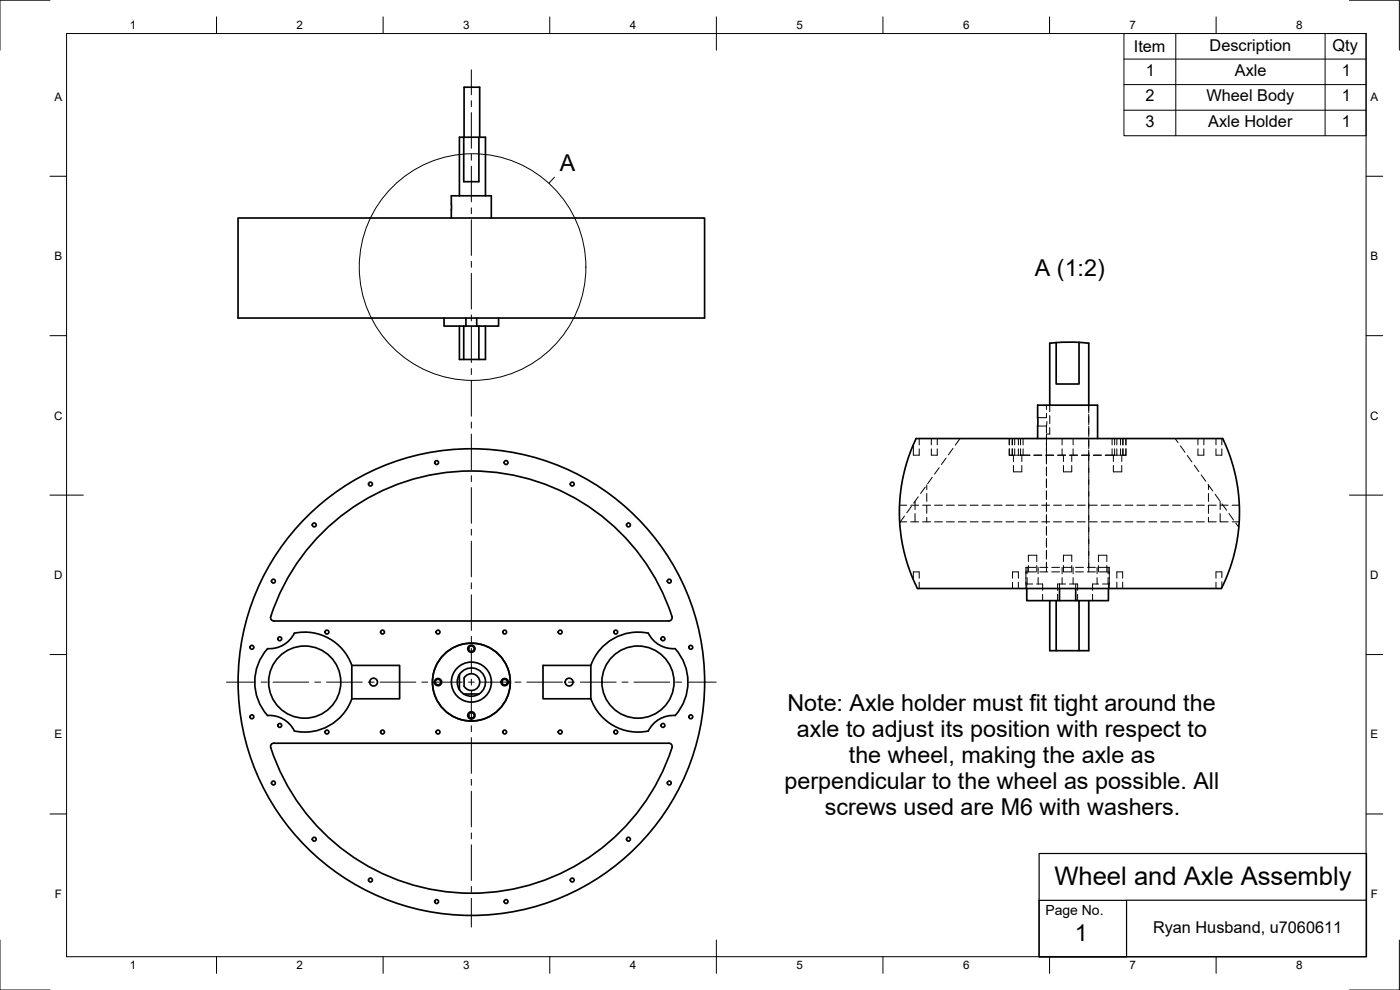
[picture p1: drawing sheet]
<svg xmlns="http://www.w3.org/2000/svg" width="420mm" height="297mm" viewBox="0 0 420 297" stroke-linecap="round" stroke-linejoin="round" font-family="sans-serif">
<!-- layer: Visible -->
<g fill="none" stroke="#000" stroke-width=".51">
<path d="M139.2 41.2v13.3h4.5v-13.3M139.2 41.2h6.5v17.5M139.2 41.2h-1.3v17.5M139.3 41.2v-15h4.7v15M71.4 65.4h140.1v30h-140.1zM135.4 65.4v-6.7h12v6.7M133.3 95.4v2.4h6.5v-2.4M137.9 97.8v10.1h7.8v-10.1M139.2 97.8v10.1M139.8 97.8h3.3M143.1 95.4v2.4h6.5v-2.4M143.7 97.8v10.1"/>
<path d="M317 102.8l-2 .2v18.6M323.8 102.7l2.9 .3v18.6M323.8 102.7v12.5h-6.8v-12.4M323.8 102.7l-6.8 .1M275 131.6h91.9l2.3 5.4 1.7 6 .9 5.8 .2 4.2-.2 5.4-.9 5.8-1.6 6-2.1 5.1-.7 1.3h-91.1l-2.8-6.4-1.3-4.6-.9-4.7-.5-6.4 .3-5.7 .8-5.8 1.7-6zM311.4 131.6v-10h18v10M308.1 176.6v3.6h9.9v-3.6M322.8 176.6v3.6h9.9v-3.6M82.2 186.3h118.5l.6-.2 .4-.8a63.3 63.3 0 0 0-60.2-44 63.3 63.3 0 0 0-60.3 44l.4 .8 .6 .2M105.6 199.7h14.3v10h-14.3M105.6 199.7v10M105.6 199.7a15 15 0 0 0-17.2-9.7 8.4 8.4 0 0 1-8.1 4.6 15 15 0 0 0 0 20.1 8.3 8.3 0 0 1 8.1 4.6 15 15 0 0 0 17.2-9.6"/>
<path d="M177.3 199.7h-14.3v10h14.3M177.3 199.7v10M177.3 199.7a15 15 0 0 1 17.3-9.7 8.4 8.4 0 0 0 8 4.6 15 15 0 0 1 0 20.1 8.3 8.3 0 0 0-8 4.6 15 15 0 0 1-17.3-9.6M315 180.2v15h11.7v-15M317 180.2v15M318 180.2h4.8M323.8 180.2v15M137.9 202.4v4.5M137.9 202.4a4.2 4.2 0 0 1 6.6-.7 4.2 4.2 0 0 1-.7 6.5M137.9 206.9l1.3 1.3M137.9 202.4l-.6 1.2-.1 1.4 .7 1.9M139.2 208.2h4.5"/>
<path d="M139.2 208.2l1.3 .6 1.3 .1 2-.7M139.3 203.4v2.5M139.3 203.4a2.51 2.51 0 0 1 3.8-.7 2.51 2.51 0 0 1 0 3.9 2.51 2.51 0 0 1-3.8-.7M82.2 223h118.5l.8 .4 .2 .9M82.2 223l-.8 .4-.2 .9M201.7 224.3a63.3 63.3 0 0 1-60.2 43.7 63.3 63.3 0 0 1-60.2-43.7"/>
<circle cx="131" cy="138.8" r=".58"/>
<circle cx="151.9" cy="138.8" r=".58"/>
<circle cx="94.3" cy="157.5" r=".58"/>
<circle cx="111.2" cy="145.2" r=".58"/>
<circle cx="171.7" cy="145.2" r=".58"/>
<circle cx="188.6" cy="157.5" r=".58"/>
<circle cx="82.1" cy="174.4" r=".58"/>
<circle cx="200.9" cy="174.4" r=".58"/>
<circle cx="75.6" cy="194.2" r=".58"/>
<circle cx="84" cy="191.7" r=".58"/>
<circle cx="98.1" cy="189.6" r=".58"/>
<circle cx="114.8" cy="189.6" r=".58"/>
<circle cx="131.5" cy="189.6" r=".58"/>
<circle cx="141.5" cy="194.6" r=".84"/>
<circle cx="141.5" cy="194.6" r="1.09"/>
<circle cx="151.5" cy="189.6" r=".58"/>
<circle cx="168.1" cy="189.6" r=".58"/>
<circle cx="184.8" cy="189.6" r=".58"/>
<circle cx="199" cy="191.7" r=".58"/>
<circle cx="207.3" cy="194.2" r=".58"/>
<circle cx="75.6" cy="215.1" r=".58"/>
<circle cx="84" cy="217.7" r=".58"/>
<circle cx="91.5" cy="204.7" r="10.8"/>
<circle cx="98.1" cy="219.6" r=".58"/>
<circle cx="112.1" cy="204.7" r="1.17"/>
<circle cx="114.8" cy="219.6" r=".58"/>
<circle cx="131.5" cy="219.6" r=".58"/>
<circle cx="131.5" cy="204.7" r=".84"/>
<circle cx="131.5" cy="204.7" r="1.09"/>
<circle cx="141.5" cy="204.7" r="70"/>
<circle cx="141.5" cy="204.7" r="11.7"/>
<circle cx="141.5" cy="204.7" r="6"/>
<circle cx="141.5" cy="214.6" r=".84"/>
<circle cx="141.5" cy="214.6" r="1.09"/>
<circle cx="151.5" cy="219.6" r=".58"/>
<circle cx="151.5" cy="204.7" r=".84"/>
<circle cx="151.5" cy="204.7" r="1.09"/>
<circle cx="168.1" cy="219.6" r=".58"/>
<circle cx="170.8" cy="204.7" r="1.17"/>
<circle cx="184.8" cy="219.6" r=".58"/>
<circle cx="191.5" cy="204.7" r="10.8"/>
<circle cx="199" cy="217.7" r=".58"/>
<circle cx="207.3" cy="215.1" r=".58"/>
<circle cx="82.1" cy="234.9" r=".58"/>
<circle cx="200.9" cy="234.9" r=".58"/>
<circle cx="94.3" cy="251.8" r=".58"/>
<circle cx="188.6" cy="251.8" r=".58"/>
<circle cx="111.2" cy="264.1" r=".58"/>
<circle cx="131" cy="270.5" r=".58"/>
<circle cx="151.9" cy="270.5" r=".58"/>
<circle cx="171.7" cy="264.1" r=".58"/>
</g>
<!-- layer: Hidden -->
<g fill="none" stroke="#000" stroke-width=".3">
<path d="M274.1 133.4v3.2h1.8v-1.9M275.9 131.6v1.9M279.5 134.7v1.9h1.8v-1.9M279.5 131.6v1.9M281.3 131.6v1.9M283.9 137.4l-1.4 2M286 134.5l-1.4 2M288.1 131.6l-1.4 1.9M302.9 134.7v1.9h1M302.9 131.6v1.9M303.7 131.6v1.9M303.7 134.7v1.9"/>
<path d="M303.9 136.6h1.7M303.9 131.6v1.9M303.9 134.7v1.9M304.1 139.7v1.9h2.6v-1.9M304.1 136.6v1.9M304.5 131.6v1.9M304.5 134.7v1.9M305.6 136.6h.7M305.6 131.6v1.9M305.6 134.7v1.9M306.3 136.6h2.8M306.3 131.6v1.9"/>
<path d="M306.3 134.7v1.9M306.7 136.6v1.9M307 131.6v1.9M307 134.7v1.9M310.3 136.6h2.4M311.4 127.8h2.6M313.9 136.6h2.3M314 124v1.3h-2.6M314 121.6v1.3M314 127.8v2M314.2 126.5l-.2 1.3M315 128.3v1.9h-1v9"/>
<path d="M315 121.6v1.9M315 124.7v2.4M317.4 136.6h2.4M318.7 131.6v1.9M318.7 134.7v1.9M319.2 139.7v1.9h2.4v-1.9M319.2 136.6v1.9M321 136.6h2.4M321.6 136.6v1.9M322.1 131.6v1.9M322.1 134.7v1.9M324.6 136.6h2.3"/>
<path d="M326.7 121.6v2.3M326.7 124.3v3.2M326.7 127.9v3.1M326.7 131.5v3.1M326.7 135v4.2M326.7 139.3v3.5M328.1 136.6h2.4M331.7 136.6h2.8M333.8 131.6v1.9M333.8 134.7v1.9M334.1 139.7v1.9h2.6v-1.9M334.1 136.6v1.9"/>
<path d="M334.5 136.6h.7M334.5 131.6v1.9M334.5 134.7v1.9M335.2 136.6h2.7M335.2 131.6v1.9M335.2 134.7v1.9M336.3 131.6v1.9M336.3 134.7v1.9M336.7 136.6v1.9M336.9 134.7v1.9h1M336.9 131.6v1.9M337.1 131.6v1.9"/>
<path d="M337.1 134.7v1.9M337.9 131.6v1.9M337.9 134.7v1.9M352.7 131.6l.8 1.2M354.2 133.8l1.4 1.9M356.3 136.7l1.4 1.9M358.4 139.6l1.4 1.9M359.5 134.7v1.9h1.8v-1.9M359.5 131.6v1.9M361.3 131.6v1.9M364.9 134.7v1.9h1.8v-1.9M364.9 131.6v1.9"/>
<path d="M366.7 131.6v1.9M270 151.6h2.1M270 156.6h2.1M271.4 154.8l-1.4 2M273.3 156.6h2.4M273.3 151.6h2.4M273.5 151.9l-1.4 2M274.6 150.4v2.5M274.6 154.1v2.5M275.6 149l-1.4 2M276.9 156.6h2.4M276.9 151.6h2.4"/>
<path d="M277.7 146.1l-1.4 2M278.1 145.5v1.4M278.1 148.1v2.3M278.1 151.6v2.4M278.1 155.2v1.4M279.8 143.2l-1.4 2M280.5 156.6h2.4M280.5 151.6h2.4M281.9 140.3l-1.4 2M284 156.6h2.4M284 151.6h2.4M287.6 156.6h2.4"/>
<path d="M287.6 151.6h2.4M291.2 156.6h2.4M291.2 151.6h2.4M294.7 156.6h2.4M294.7 151.6h2.4M298.3 156.6h2.4M298.3 151.6h2.4M301.9 156.6h2.4M301.9 151.6h2.4M305.5 156.6h2.3M305.5 151.6h2.3M309 156.6h2.4"/>
<path d="M309 151.6h2.4M312.6 156.6h2.4M312.6 151.6h2.4M314 140.1v2.7M314 143.7v2.6M314 147.2v2.7M314 150.8v2.7M314 154.4v2.7M314 158v2.6M316.2 156.6h2.4M316.2 151.6h2.4M319.8 156.6h2.3"/>
<path d="M319.8 151.6h2.3M323.3 156.6h2.4M323.3 151.6h2.4M326.7 142.9v3.4M326.7 146.5v3.4M326.7 150.1v3.4M326.7 153.6v3.5M326.7 157.2v3.4M326.9 156.6h2.4M326.9 151.6h2.4M330.5 156.6h2.4M330.5 151.6h2.4"/>
<path d="M334.1 156.6h2.3M334.1 151.6h2.3M337.6 156.6h2.4M337.6 151.6h2.4M341.2 156.6h2.4M341.2 151.6h2.4M344.8 156.6h2.4M344.8 151.6h2.4M348.3 156.6h2.4M348.3 151.6h2.4M351.9 156.6h2.4M351.9 151.6h2.4"/>
<path d="M355.5 156.6h2.4M355.5 151.6h2.4M359.1 156.6h2.3M359.1 151.6h2.3M360.5 142.5l1.4 1.9M362.6 145.4l1.4 1.9M362.6 156.6h2.4M362.6 151.6h2.4M362.7 145.5v1.4M362.7 148.1v2.3M362.7 151.6v2.4M362.7 155.2v1.4"/>
<path d="M364.7 148.3l1.3 1.9M366.2 154.1v2.5h2.4M366.2 150.4v2.5M366.2 151.6h2.4M366.7 151.2l1.4 1.9M368.8 154.1l1.4 1.9M369.8 156.6h2.1M369.8 151.6h2.1M370.9 157l.9 1.2M275.9 173.5v-1.9h-1.8v2.3M275.9 174.7v1.9M303.9 173.5v-1.9h1.7v1.9"/>
<path d="M303.9 174.7v1.9M305.6 174.7v1.9M307.9 175.2h2M307.9 171.6h3M308.1 175.2v1.4M308.3 170.2v1.9M308.3 173.3v1.9M308.6 168.5v-1.9h2.5v1.9M308.6 169.7v1.9M310.9 170.2h-3v6.4M311.1 175.2h1.8v1.9M311.1 169.7v1.9"/>
<path d="M311.6 170.2v1.9M311.6 173.3v1.9M312.1 170.2h2.4M312.1 171.6h2.4M312.9 178.3v1.9M314 161.5v2.7M314 165.1v2.7M314 168.7v2.9M315.6 170.2h2.4M315.6 171.6h2.4M317.4 178.3v1.9M318 175.2h1.8"/>
<path d="M318 175.2h-.6v1.9M318 175.2v1.4M318.7 170.2v1.9M318.7 173.3v1.9M319.2 168.5v-1.9h2.4v1.9M319.2 169.7v1.9M319.2 170.2h2.4M319.2 171.6h2.4M321 175.2h2.4v1.9M321.6 169.7v1.9M322.1 170.2v1.9M322.1 173.3v1.9"/>
<path d="M322.8 170.2h2.4M322.8 171.6h2.4M322.8 175.2v1.4M323.4 178.3v1.9M326.3 170.2h2.4M326.3 171.6h2.4M326.7 160.8v3.4M326.7 164.3v3.5M326.7 167.9v3.7M327.9 178.3v1.9M329.2 170.2v1.9M329.2 173.3v1.9"/>
<path d="M329.6 168.5v-1.9h2.6v1.9M329.6 169.7v1.9M329.7 175.2h-1.8v1.9M329.9 170.2h3v6.4M329.9 171.6h3M330.9 175.2h1.8M332.2 169.7v1.9M332.5 170.2v1.9M332.5 173.3v1.9M332.7 175.2h.2M332.7 175.2v1.4M335.2 173.5v-1.9h1.7v1.9"/>
<path d="M335.2 174.7v1.9M336.9 174.7v1.9M364.9 174.7v1.9M366.7 173.3v-1.7h-1.8v1.9M366.7 174.5v1.8"/>
</g>
<!-- layer: Border -->
<g fill="none" stroke="#000" stroke-width=".3">
<path d="M15 .1h-15v15M20 10.1h390v276.9h-390zM65 5.1v5M115 5.1v5M165 5.1v5M215 5.1v10M265 5.1v5M315 5.1v5M365 5.1v5M405 .1h15v15M15 52.9h5M410 52.9h5"/>
<path d="M15 100.7h5M410 100.7h5M15 148.6h10M405 148.6h10M15 196.4h5M410 196.4h5M15 244.2h5M410 244.2h5M0 282.1v14.9h15M65 287v5M115 287v5M165 287v5"/>
<path d="M215 282.1v9.9M265 287v5M315 287v5M365 287v5M420 282.1v14.9h-15"/>
</g>
<!-- layer: TitleBlock -->
<path d="M311.8 256.1h98.3v31h-98.3zM311.8 270.1h26.3v17h-26.3zM338.1 270.1h72" fill="none" stroke="#000" stroke-width=".36"/>
<!-- layer: BOM -->
<path d="M337.3 10.1h72.7v30.6h-72.7zM337.3 17.7h72.7M352.9 10.1v30.6M397.7 10.1v30.6M337.3 25.4h72.7M337.3 33.1h72.7" fill="none" stroke="#000" stroke-width=".3"/>
<!-- layer: Annotations -->
<g fill="none" stroke="#000" stroke-width=".3">
<path d="M166.4 53.2l-1.7 1.8"/>
<circle cx="141.8" cy="80.1" r="34"/>
</g>
<!-- layer: Center Lines -->
<g fill="none" stroke="#000" stroke-width=".3">
<path d="M141.5 21v7.4M141.5 30.2v1.8M141.5 33.8v10.7M141.5 46.3v1.8M141.5 49.9v10.7M141.5 62.4v1.7M141.5 65.9v10.8M141.5 78.4v1.8M141.5 82v10.7M141.5 94.5v1.8M141.5 98.1v10.7M141.5 110.6v1.8"/>
<path d="M141.5 114.2v10.7M141.5 126.6v1.8M141.5 130.2v10.7M141.5 142.7v1.8M141.5 146.3v10.7M141.5 158.8v1.8M141.5 162.4v10.7M141.5 174.9v1.8M141.5 178.4v10.8M141.5 191v1.7M141.5 194.5v7.5M68 204.7h8.6"/>
<path d="M78.4 204.7h1.8M81.9 204.7h10.7M94.4 204.7h1.8M98 204.7h10.7M110.5 204.7h1.8M114.1 204.7h10.7M126.6 204.7h1.8M130.2 204.7h8.6M140.6 204.7h1.7M141.5 203.8v1.8M141.5 207.3v8.7M141.5 217.7v1.8"/>
<path d="M144.1 204.7h8.7M154.5 204.7h1.8M158.1 204.7h10.7M170.6 204.7h1.8M174.2 204.7h10.7M186.7 204.7h1.8M190.3 204.7h10.7M202.8 204.7h1.8M206.3 204.7h8.6M141.5 221.3v10.7M141.5 233.8v1.8M141.5 237.4v10.7"/>
<path d="M141.5 249.9v1.8M141.5 253.5v10.7M141.5 266v1.7M141.5 269.5v8.7"/>
</g>
<text font-size="7.7" x="316.4" y="265.6">Wheel and Axle Assembly</text>
<g font-size="7">
<text x="168" y="51.3">A</text>
<text x="310.6" y="82.9">A (1:2)</text>
<text x="236.3" y="213.2">Note: Axle holder must fit tight around the</text>
<text x="239.2" y="221">axle to adjust its position with respect to</text>
<text x="254.8" y="228.9">the wheel, making the axle as</text>
<text x="235.5" y="236.7">perpendicular to the wheel as possible. All</text>
<text x="247.5" y="244.5">screws used are M6 with washers.</text>
<text x="322.6" y="282.4">1</text>
</g>
<g font-size="4.9">
<text x="340.3" y="15.6">Item</text>
<text x="363" y="15.2">Description</text>
<text x="399.9" y="15.2">Qty</text>
<text x="343.9" y="22.7">1</text>
<text x="370.6" y="22.7">Axle</text>
<text x="402.7" y="22.7">1</text>
<text x="343.8" y="30.4">2</text>
<text x="362.1" y="30.4">Wheel Body</text>
<text x="402.7" y="30.4">1</text>
<text x="343.7" y="38.1">3</text>
<text x="362.6" y="38.1">Axle Holder</text>
<text x="402.7" y="38.1">1</text>
<text x="346" y="280">Ryan Husband, u7060611</text>
</g>
<text font-size="4.2" x="313.7" y="274.4">Page No.</text>
<g font-size="3.5">
<text x="39" y="8.8">1</text>
<text x="89" y="8.8">2</text>
<text x="139" y="8.8">3</text>
<text x="189" y="8.8">4</text>
<text x="239" y="8.8">5</text>
<text x="289" y="8.8">6</text>
<text x="339" y="8.8">7</text>
<text x="389" y="8.8">8</text>
<text x="16.3" y="30.2">A</text>
<text x="411.3" y="30.2">A</text>
<text x="16.3" y="78">B</text>
<text x="411.3" y="78">B</text>
<text x="16.2" y="125.9">C</text>
<text x="411.2" y="125.9">C</text>
<text x="16.2" y="173.7">D</text>
<text x="411.2" y="173.7">D</text>
<text x="16.3" y="221.6">E</text>
<text x="411.3" y="221.6">E</text>
<text x="16.4" y="269.4">F</text>
<text x="411.4" y="269.4">F</text>
<text x="39" y="290.8">1</text>
<text x="89" y="290.8">2</text>
<text x="139" y="290.8">3</text>
<text x="189" y="290.8">4</text>
<text x="239" y="290.8">5</text>
<text x="289" y="290.8">6</text>
<text x="339" y="290.8">7</text>
<text x="389" y="290.8">8</text>
</g>
</svg>
